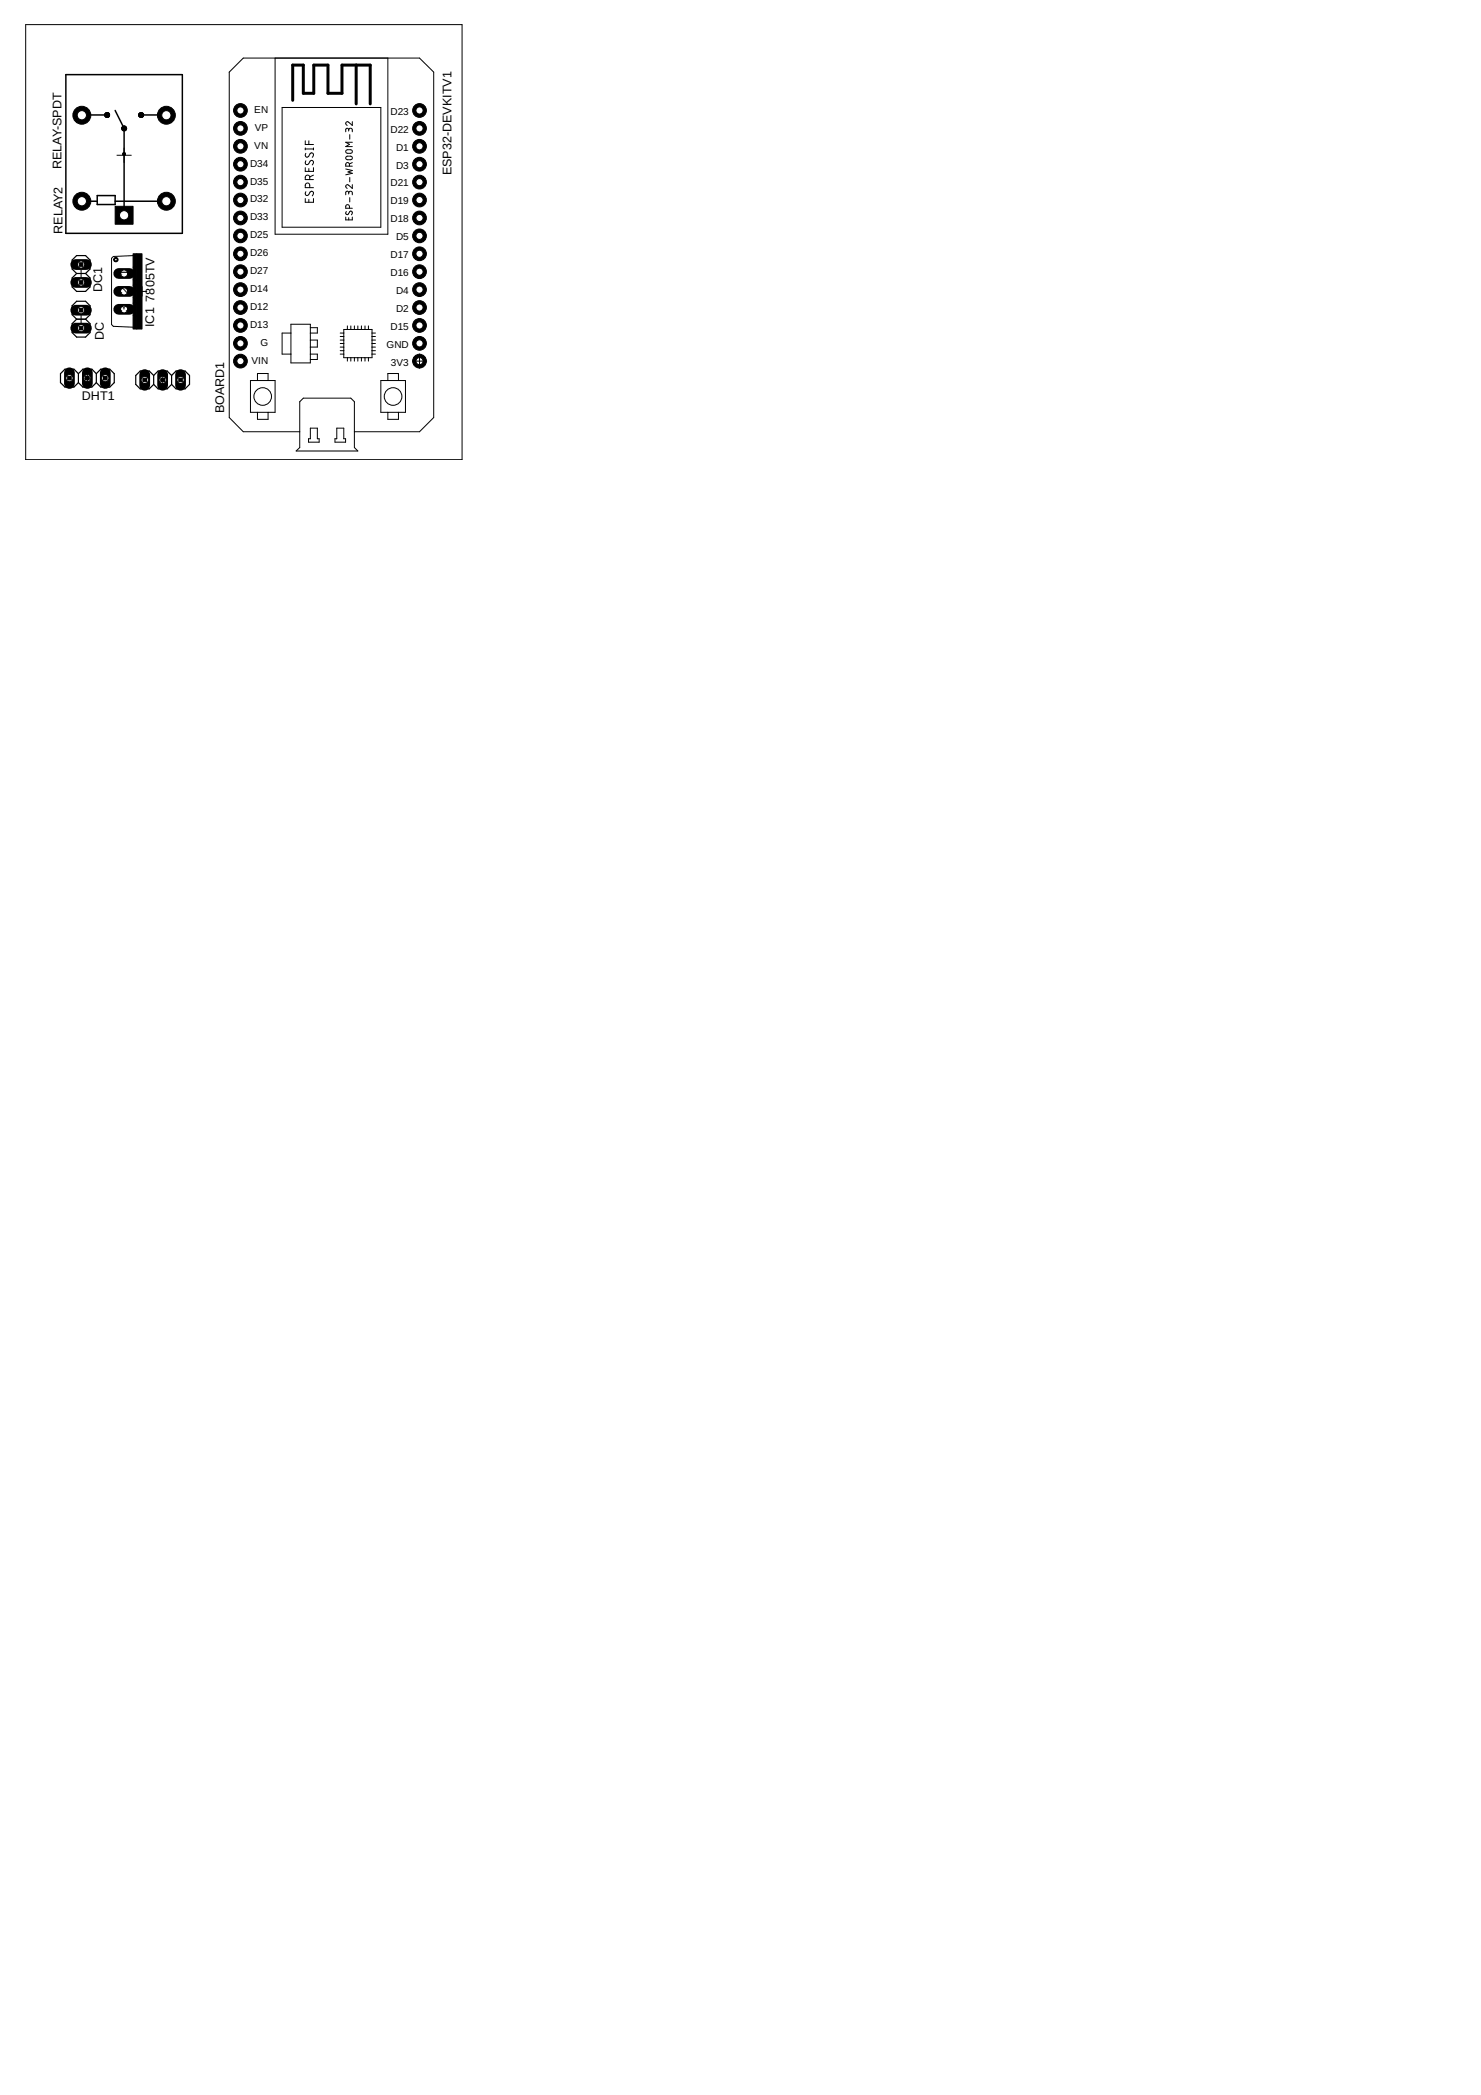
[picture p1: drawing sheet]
<svg xmlns="http://www.w3.org/2000/svg" width="210mm" height="297mm" viewBox="0 0 210 297" stroke-linecap="round" stroke-linejoin="round" font-family="sans-serif">
<circle cx="59.5" cy="51.2" r=".97" fill="#000" stroke="#000" stroke-width=".14"/>
<circle cx="59.5" cy="51.2" r=".51" fill="#fff" stroke="#000" stroke-width=".14"/>
<circle cx="59.5" cy="48.7" r=".97" fill="#000" stroke="#000" stroke-width=".14"/>
<circle cx="59.5" cy="48.7" r=".51" fill="#fff" stroke="#000" stroke-width=".14"/>
<circle cx="59.5" cy="46.1" r=".97" fill="#000" stroke="#000" stroke-width=".14"/>
<circle cx="59.5" cy="46.1" r=".51" fill="#fff" stroke="#000" stroke-width=".14"/>
<circle cx="59.5" cy="43.6" r=".97" fill="#000" stroke="#000" stroke-width=".14"/>
<circle cx="59.5" cy="43.6" r=".51" fill="#fff" stroke="#000" stroke-width=".14"/>
<circle cx="59.5" cy="41.1" r=".97" fill="#000" stroke="#000" stroke-width=".14"/>
<circle cx="59.5" cy="41.1" r=".51" fill="#fff" stroke="#000" stroke-width=".14"/>
<circle cx="59.5" cy="38.5" r=".97" fill="#000" stroke="#000" stroke-width=".14"/>
<circle cx="59.5" cy="38.5" r=".51" fill="#fff" stroke="#000" stroke-width=".14"/>
<circle cx="59.5" cy="36" r=".97" fill="#000" stroke="#000" stroke-width=".14"/>
<circle cx="59.5" cy="36" r=".51" fill="#fff" stroke="#000" stroke-width=".14"/>
<circle cx="59.5" cy="33.4" r=".97" fill="#000" stroke="#000" stroke-width=".14"/>
<circle cx="59.5" cy="33.4" r=".51" fill="#fff" stroke="#000" stroke-width=".14"/>
<circle cx="59.5" cy="30.9" r=".97" fill="#000" stroke="#000" stroke-width=".14"/>
<circle cx="59.5" cy="30.9" r=".51" fill="#fff" stroke="#000" stroke-width=".14"/>
<circle cx="59.5" cy="28.4" r=".97" fill="#000" stroke="#000" stroke-width=".14"/>
<circle cx="59.5" cy="28.4" r=".51" fill="#fff" stroke="#000" stroke-width=".14"/>
<circle cx="59.5" cy="25.8" r=".97" fill="#000" stroke="#000" stroke-width=".14"/>
<circle cx="59.5" cy="25.8" r=".51" fill="#fff" stroke="#000" stroke-width=".14"/>
<circle cx="59.5" cy="23.3" r=".97" fill="#000" stroke="#000" stroke-width=".14"/>
<circle cx="59.5" cy="23.3" r=".51" fill="#fff" stroke="#000" stroke-width=".14"/>
<circle cx="59.5" cy="20.7" r=".97" fill="#000" stroke="#000" stroke-width=".14"/>
<circle cx="59.5" cy="20.7" r=".51" fill="#fff" stroke="#000" stroke-width=".14"/>
<circle cx="59.5" cy="18.2" r=".97" fill="#000" stroke="#000" stroke-width=".14"/>
<circle cx="59.5" cy="18.2" r=".51" fill="#fff" stroke="#000" stroke-width=".14"/>
<circle cx="59.5" cy="15.7" r=".97" fill="#000" stroke="#000" stroke-width=".14"/>
<circle cx="59.5" cy="15.7" r=".51" fill="#fff" stroke="#000" stroke-width=".14"/>
<circle cx="34.1" cy="51.2" r=".97" fill="#000" stroke="#000" stroke-width=".14"/>
<circle cx="34.1" cy="51.2" r=".51" fill="#fff" stroke="#000" stroke-width=".14"/>
<circle cx="34.1" cy="48.7" r=".97" fill="#000" stroke="#000" stroke-width=".14"/>
<circle cx="34.1" cy="48.7" r=".51" fill="#fff" stroke="#000" stroke-width=".14"/>
<circle cx="34.1" cy="46.1" r=".97" fill="#000" stroke="#000" stroke-width=".14"/>
<circle cx="34.1" cy="46.1" r=".51" fill="#fff" stroke="#000" stroke-width=".14"/>
<circle cx="34.1" cy="43.6" r=".97" fill="#000" stroke="#000" stroke-width=".14"/>
<circle cx="34.1" cy="43.6" r=".51" fill="#fff" stroke="#000" stroke-width=".14"/>
<circle cx="34.1" cy="41.1" r=".97" fill="#000" stroke="#000" stroke-width=".14"/>
<circle cx="34.1" cy="41.1" r=".51" fill="#fff" stroke="#000" stroke-width=".14"/>
<circle cx="34.1" cy="38.5" r=".97" fill="#000" stroke="#000" stroke-width=".14"/>
<circle cx="34.1" cy="38.5" r=".51" fill="#fff" stroke="#000" stroke-width=".14"/>
<circle cx="34.1" cy="36" r=".97" fill="#000" stroke="#000" stroke-width=".14"/>
<circle cx="34.1" cy="36" r=".51" fill="#fff" stroke="#000" stroke-width=".14"/>
<circle cx="34.1" cy="33.4" r=".97" fill="#000" stroke="#000" stroke-width=".14"/>
<circle cx="34.1" cy="33.4" r=".51" fill="#fff" stroke="#000" stroke-width=".14"/>
<circle cx="34.1" cy="30.9" r=".97" fill="#000" stroke="#000" stroke-width=".14"/>
<circle cx="34.1" cy="30.9" r=".51" fill="#fff" stroke="#000" stroke-width=".14"/>
<circle cx="34.1" cy="28.4" r=".97" fill="#000" stroke="#000" stroke-width=".14"/>
<circle cx="34.1" cy="28.4" r=".51" fill="#fff" stroke="#000" stroke-width=".14"/>
<circle cx="34.1" cy="25.8" r=".97" fill="#000" stroke="#000" stroke-width=".14"/>
<circle cx="34.1" cy="25.8" r=".51" fill="#fff" stroke="#000" stroke-width=".14"/>
<circle cx="34.1" cy="23.3" r=".97" fill="#000" stroke="#000" stroke-width=".14"/>
<circle cx="34.1" cy="23.3" r=".51" fill="#fff" stroke="#000" stroke-width=".14"/>
<circle cx="34.1" cy="20.7" r=".97" fill="#000" stroke="#000" stroke-width=".14"/>
<circle cx="34.1" cy="20.7" r=".51" fill="#fff" stroke="#000" stroke-width=".14"/>
<circle cx="34.1" cy="18.2" r=".97" fill="#000" stroke="#000" stroke-width=".14"/>
<circle cx="34.1" cy="18.2" r=".51" fill="#fff" stroke="#000" stroke-width=".14"/>
<circle cx="34.1" cy="15.7" r=".97" fill="#000" stroke="#000" stroke-width=".14"/>
<circle cx="34.1" cy="15.7" r=".51" fill="#fff" stroke="#000" stroke-width=".14"/>
<path d="M16.8 38.8h1.6" fill="none" stroke="#000" stroke-width="1.5"/>
<circle cx="17.6" cy="38.8" r=".51" fill="#fff" stroke="#000" stroke-width=".14"/>
<path d="M16.8 41.3h1.6" fill="none" stroke="#000" stroke-width="1.5"/>
<circle cx="17.6" cy="41.3" r=".51" fill="#fff" stroke="#000" stroke-width=".14"/>
<path d="M16.8 43.9h1.6" fill="none" stroke="#000" stroke-width="1.5"/>
<circle cx="17.6" cy="43.9" r=".51" fill="#fff" stroke="#000" stroke-width=".14"/>
<path d="M20.5 53.1v1.5" fill="none" stroke="#000" stroke-width="1.5"/>
<circle cx="20.5" cy="53.9" r=".51" fill="#fff" stroke="#000" stroke-width=".14"/>
<path d="M23.1 53.1v1.5" fill="none" stroke="#000" stroke-width="1.5"/>
<circle cx="23.1" cy="53.9" r=".51" fill="#fff" stroke="#000" stroke-width=".14"/>
<path d="M25.6 53.1v1.5" fill="none" stroke="#000" stroke-width="1.5"/>
<circle cx="25.6" cy="53.9" r=".51" fill="#fff" stroke="#000" stroke-width=".14"/>
<path d="M10.7 44h1.6" fill="none" stroke="#000" stroke-width="1.5"/>
<circle cx="11.5" cy="44" r=".51" fill="#fff" stroke="#000" stroke-width=".14"/>
<path d="M10.7 46.5h1.6" fill="none" stroke="#000" stroke-width="1.5"/>
<circle cx="11.5" cy="46.5" r=".51" fill="#fff" stroke="#000" stroke-width=".14"/>
<path d="M16.3 29.3h2.6v2.5h-2.6z" fill="#000" stroke="#000" stroke-width=".14"/>
<circle cx="17.6" cy="30.5" r=".66" fill="#fff" stroke="#000" stroke-width=".14"/>
<circle cx="23.6" cy="28.5" r="1.27" fill="#000" stroke="#000" stroke-width=".14"/>
<circle cx="23.6" cy="28.5" r=".66" fill="#fff" stroke="#000" stroke-width=".14"/>
<circle cx="23.6" cy="16.3" r="1.27" fill="#000" stroke="#000" stroke-width=".14"/>
<circle cx="23.6" cy="16.3" r=".66" fill="#fff" stroke="#000" stroke-width=".14"/>
<circle cx="11.6" cy="16.3" r="1.27" fill="#000" stroke="#000" stroke-width=".14"/>
<circle cx="11.6" cy="16.3" r=".66" fill="#fff" stroke="#000" stroke-width=".14"/>
<circle cx="11.6" cy="28.5" r="1.27" fill="#000" stroke="#000" stroke-width=".14"/>
<circle cx="11.6" cy="28.5" r=".66" fill="#fff" stroke="#000" stroke-width=".14"/>
<path d="M10.7 37.5h1.6" fill="none" stroke="#000" stroke-width="1.5"/>
<circle cx="11.5" cy="37.5" r=".51" fill="#fff" stroke="#000" stroke-width=".14"/>
<path d="M10.7 40h1.6" fill="none" stroke="#000" stroke-width="1.5"/>
<circle cx="11.5" cy="40" r=".51" fill="#fff" stroke="#000" stroke-width=".14"/>
<path d="M14.9 52.9v1.5" fill="none" stroke="#000" stroke-width="1.5"/>
<circle cx="14.9" cy="53.6" r=".51" fill="#fff" stroke="#000" stroke-width=".14"/>
<path d="M12.4 52.9v1.5" fill="none" stroke="#000" stroke-width="1.5"/>
<circle cx="12.4" cy="53.6" r=".51" fill="#fff" stroke="#000" stroke-width=".14"/>
<path d="M9.8 52.9v1.5" fill="none" stroke="#000" stroke-width="1.5"/>
<circle cx="9.8" cy="53.6" r=".51" fill="#fff" stroke="#000" stroke-width=".14"/>
<g fill="none" stroke="#000" stroke-width=".14">
<path d="M3.6 3.5h61.9v61.7h-61.9zM39 8.2v25h16v-25M40 15.2h14v17h-14zM43.3 20v.5h1.1M43.8 20v.5M49.4 18.4a.25 .25 0 0 1 .3-.2 .25 .25 0 0 1 .2 .2v.3M49.4 18.6l-.1-.4h-.2l-.1 .5M49.6 19.1v.6M49.9 17.3v.5l-.5-.5a.26 .26 0 0 0-.4 .1 .26 .26 0 0 0 .2 .4M11 38.8h1M11.4 39.9l.1 .1M11.5 38.2v1.1"/>
<path d="M16.6 22h2M17.6 21v2M19 36.2l-2.9 .2-.3 .2v9.4l.3 .3 2.9 .1M43.3 23.8v.5h1.1v-.5M43.3 28.2v.5h1.1v-.5M43.3 21v.3M43.3 21.1h1.1M43.3 27.2v.4l.2 .1 .3-.1 .1-.4a.29 .29 0 0 1 .5 0 .29 .29 0 0 1-.1 .4v.2M43.3 22.8v.4l.2 .1 .3-.1 .1-.3a.29 .29 0 0 1 .5-.1 .29 .29 0 0 1-.1 .5v.1M43.3 21.7a.3 .3 0 0 0 0 .5 .3 .3 0 0 0 .5 0l.1-.4a.29 .29 0 0 1 .5 0 .29 .29 0 0 1-.1 .4v.1M43.8 23.9v.4M43.8 28.3v.4"/>
<path d="M43.9 26.6v-.3a.32 .32 0 0 0-.3-.4 .32 .32 0 0 0-.3 .4v.3h1.1M43.9 25.5v-.4a.32 .32 0 0 0-.3-.3 .32 .32 0 0 0-.3 .3v.4h1.1M44.4 21v.3M44.4 24.8l-.5 .3M49 30.8v.4h.9v-.4M49 24l.9 .2-.6 .2 .6 .2-.9 .2M49.1 22.2l.6-.1a.25 .25 0 0 1 .2 .3 .25 .25 0 0 1-.2 .2h-.6a.25 .25 0 0 1 0-.4zM49.1 21.3l.6-.1a.25 .25 0 0 1 .2 .3 .25 .25 0 0 1-.2 .2h-.6a.25 .25 0 0 1 0-.4zM49.1 30l-.1 .3 .2 .1 .4-.4a.21 .21 0 0 1 .3 .1l-.1 .4M49.4 27.4a.25 .25 0 0 1 .3-.3 .25 .25 0 0 1 .2 .3v.2M49.4 27.5v-.3l-.2-.1-.2 .1v.4M49.4 30.9v.3"/>
<path d="M49.5 29.5l-.1-.4-.2-.1-.2 .1v.4h.9M49.5 23.6l-.1-.5h-.3l-.1 .5h.9M49.6 25.2v.6M49.6 28v.6M49.9 26.2v.5l-.5-.4a.26 .26 0 0 0-.4 0 .26 .26 0 0 0 .2 .4M49.9 23.1l-.4 .1M49.9 20.2h-.9l.5 .3-.5 .3h.9M10.9 45.3h1.1M11.5 44.7v1.1M11.9 53.6h1M12.4 53.1v1.1M19.5 41.3h1.3"/>
<path d="M20.1 40.6v1.4M22.7 53.9h.7M23.1 53.5v.7M35.5 54h3.5v4.5h-3.5zM36.5 54v-1h1.5v1M36.5 58.5v1h1.5v-1M41.2 46h2.8v5.5h-2.8zM41.2 47.2h-1.2v3h1.2M42.5 57l.5-.5h6.7l.5 .5v6.5l.5 .4h-8.7l.5-.4zM44 46.5h1v.7h-1M44 48.2h1v1h-1M44 50.2h1v.8h-1"/>
<path d="M48.2 47.2h.5M48.2 50.2h.5M48.2 49.2h.5M48.2 48.2h.5M48.2 49.7h.5M48.2 48.7h.5M48.2 47.7h.5M48.7 46.7h4v4h-4zM49.2 46.2v.5M49.2 50.7v.5M49.7 46.2v.5M49.7 50.7v.5"/>
<path d="M50.2 46.2v.5M50.2 50.7v.5M50.7 46.2v.5M50.7 50.7v.5M51.2 46.2v.5M51.2 50.7v.5M51.7 46.2v.5M51.7 50.7v.5M52.2 46.2v.5M52.2 50.7v.5M52.7 47.2h.5M52.7 50.2h.5"/>
<path d="M52.7 49.2h.5M52.7 48.2h.5M52.7 49.7h.5M52.7 48.7h.5M52.7 47.7h.5M54 54h3.5v4.5h-3.5zM55 54v-1h1.5v1M55 58.5v1h1.5v-1M58.5 51.2h2M59.5 50.2v2M42.5 61.2h-8l-2-2v-49l2-2h25l2 2v49l-2 2h-9.3M44 60.7h1v1.5h.2v.5h-1.5v-.5h.3z"/>
<path d="M47.7 60.7h1v1.5h.3v.5h-1.5v-.5h.2z"/>
<circle cx="37.2" cy="56.2" r="1.25"/>
<circle cx="55.7" cy="56.2" r="1.25"/>
</g>
<path d="M41.5 14.2v-5h1.5v4h1.5v-4h2v4h2v-4h4v5.5M50.5 9.2v5.5" fill="none" stroke="#000" stroke-width=".42"/>
<g fill="#000" stroke="#000" stroke-width=".14">
<path d="M14.9 16.1a.36 .36 0 0 1 .6 0 .36 .36 0 0 1-.2 .6 .36 .36 0 0 1-.5-.4h.2l.1-.1a.15 .15 0 0 1 .2 .1 .15 .15 0 0 1-.1 .2 .15 .15 0 0 1-.2-.2h-.2z" fill-rule="evenodd"/>
<path d="M14.9 16.1a.36 .36 0 0 1 .6 0 .36 .36 0 0 1-.2 .6 .36 .36 0 0 1-.5-.4h.2l.1-.1a.15 .15 0 0 1 .2 .1 .15 .15 0 0 1-.1 .2 .15 .15 0 0 1-.2-.2h-.2z" fill-rule="evenodd"/>
<path d="M14.9 16.1a.36 .36 0 0 1 .6 0 .36 .36 0 0 1-.2 .6 .36 .36 0 0 1-.5-.4h.2l.1-.1a.15 .15 0 0 1 .2 .1 .15 .15 0 0 1-.1 .2 .15 .15 0 0 1-.2-.2h-.2z" fill-rule="evenodd"/>
<path d="M17.3 18a.36 .36 0 0 1 .6 0 .36 .36 0 0 1-.2 .6 .36 .36 0 0 1-.5-.4h.2l.2-.1a.15 .15 0 0 1 .1 .1 .15 .15 0 0 1-.1 .2 .15 .15 0 0 1-.2-.2h-.2z" fill-rule="evenodd"/>
<path d="M17.3 18a.36 .36 0 0 1 .6 0 .36 .36 0 0 1-.2 .6 .36 .36 0 0 1-.5-.4h.2l.2-.1a.15 .15 0 0 1 .1 .1 .15 .15 0 0 1-.1 .2 .15 .15 0 0 1-.2-.2h-.2z" fill-rule="evenodd"/>
<path d="M19.7 16.1a.36 .36 0 0 1 .6 0 .36 .36 0 0 1-.2 .5 .36 .36 0 0 1-.5-.3h.3v-.1a.15 .15 0 0 1 .2 0 .15 .15 0 0 1 0 .2 .15 .15 0 0 1-.2 0v-.1h-.3z" fill-rule="evenodd"/>
<path d="M19.7 16.1a.36 .36 0 0 1 .6 0 .36 .36 0 0 1-.2 .5 .36 .36 0 0 1-.5-.3h.3v-.1a.15 .15 0 0 1 .2 0 .15 .15 0 0 1 0 .2 .15 .15 0 0 1-.2 0v-.1h-.3z" fill-rule="evenodd"/>
<path d="M19.7 16.1a.36 .36 0 0 1 .6 0 .36 .36 0 0 1-.2 .5 .36 .36 0 0 1-.5-.3h.3v-.1a.15 .15 0 0 1 .2 0 .15 .15 0 0 1 0 .2 .15 .15 0 0 1-.2 0v-.1h-.3z" fill-rule="evenodd"/>
<path d="M16.3 36.5a.32 .32 0 0 1 .4 .2 .32 .32 0 0 1-.2 .4 .32 .32 0 0 1-.4-.3h.1a.19 .19 0 0 1 .3-.2 .19 .19 0 0 1 .1 .3 .19 .19 0 0 1-.3 .1l-.1-.2h-.1z" fill-rule="evenodd"/>
<circle cx="17.6" cy="21.8" r=".2"/>
</g>
<g fill="#000" stroke="#000" stroke-width=".14">
<path d="M11.2 37.3h.5v.5h-.5zM11.2 39.8h.5v.5h-.5zM18.9 36h.5v1.9h-.5zM18.9 39.7h.5v.7h-.5zM18.9 37.9h.5v1.8h-.5zM19.4 36h.7v10.7h-.7zM9.6 53.4h.5v.5h-.5zM11.2 43.7h.5v.5h-.5zM11.2 46.3h.5v.5h-.5zM12.1 53.4h.5v.5h-.5zM14.7 53.4h.5v.5h-.5zM18.9 42.2h.5v.8h-.5z"/>
<path d="M18.9 44.7h.5v2h-.5zM18.9 40.4h.5v1.8h-.5zM18.9 43h.5v1.7h-.5zM20.3 53.6h.5v.5h-.5zM22.8 53.6h.5v.5h-.5zM25.3 53.6h.5v.5h-.5z"/>
</g>
<g fill="none" stroke="#000" stroke-width=".17">
<path d="M10.9 38.8l-.7-.7v-1.2l.7-.7h1.2l.7 .7v1.2l-.7 .7M10.9 38.8l-.7 .6v1.3l.7 .6h1.2l.7-.6v-1.3l-.7-.6M10.9 38.8h1.2M10.9 45.3l-.7-.7v-1.3l.7-.6h1.2l.7 .6v1.3l-.7 .7M10.9 45.3l-.7 .6v1.3l.7 .6h1.2l.7-.6v-1.3l-.7-.6M10.9 45.3h1.2M11.1 53l-.6-.7h-1.3l-.6 .7v1.3l.6 .6h1.3l.6-.6M11.1 54.3l.6 .6h1.3l.7-.6M11.1 53v1.3M11.1 53l.6-.7h1.3l.7 .7M13.7 53l.6-.7h1.3l.6 .7v1.3l-.6 .6h-1.3l-.6-.6M13.7 53v1.3"/>
<path d="M21.8 53.2l-.7-.6h-1.2l-.7 .6v1.3l.7 .6h1.2l.7-.6M21.8 53.2l.6-.6h1.3l.6 .6M21.8 53.2v1.3M21.8 54.5l.6 .6h1.3l.6-.6M24.3 53.2l.7-.6h1.2l.7 .6v1.3l-.7 .6h-1.2l-.7-.6M24.3 53.2v1.3"/>
</g>
<path d="M9.3 10.6h16.5v22.5h-16.5zM12.6 16.3h2.6M16.3 15.7l1.3 2.5v11.4M20 16.3h2.5M12.5 28.5h1.3M13.8 27.7h2.5v1.3h-2.5zM16.3 28.5h6.4" fill="none" stroke="#000" stroke-width=".21"/>
<g font-size="1.8">
<text x="8.7" y="24" transform="rotate(-90 8.7 24)">RELAY-SPDT</text>
<text x="64" y="24.9" transform="rotate(-90 64 24.9)">ESP32-DEVKITV1</text>
<text x="8.8" y="33.1" transform="rotate(-90 8.8 33.1)">RELAY2</text>
<text x="14.5" y="41.4" transform="rotate(-90 14.5 41.4)">DC1</text>
<text x="18.2" y="41.7" transform="rotate(-90 18.2 41.7)">2</text>
<text x="18.2" y="39.1" transform="rotate(-90 18.2 39.1)">1</text>
<text x="18.2" y="44.2" transform="rotate(-90 18.2 44.2)">3</text>
<text x="21.8" y="46.4" transform="rotate(-90 21.8 46.4)">IC1</text>
<text x="21.9" y="42.8" transform="rotate(-90 21.9 42.8)">7805TV</text>
<text x="14.7" y="48.3" transform="rotate(-90 14.7 48.3)">DC</text>
<text x="11.6" y="56.7">DHT1</text>
<text x="31.8" y="58.6" transform="rotate(-90 31.8 58.6)">BOARD1</text>
</g>
<g font-size="1.4">
<text x="36" y="16">EN</text>
<text x="55.3" y="16.3">D23</text>
<text x="35.4" y="23.6">D34</text>
<text x="36" y="21.1">VN</text>
<text x="36.1" y="18.6">VP</text>
<text x="55.3" y="18.8">D22</text>
<text x="56.1" y="23.9">D3</text>
<text x="56.1" y="21.4">D1</text>
<text x="35.4" y="28.7">D32</text>
<text x="35.4" y="26.2">D35</text>
<text x="55.3" y="29">D19</text>
<text x="55.3" y="26.4">D21</text>
<text x="35.4" y="33.8">D25</text>
<text x="35.4" y="31.2">D33</text>
<text x="55.3" y="31.5">D18</text>
<text x="56.1" y="34.1">D5</text>
<text x="35.4" y="41.4">D14</text>
<text x="35.4" y="38.9">D27</text>
<text x="35.4" y="36.3">D26</text>
<text x="55.3" y="39.1">D16</text>
<text x="55.3" y="36.6">D17</text>
<text x="56.1" y="41.7">D4</text>
<text x="35.4" y="46.5">D13</text>
<text x="35.4" y="43.9">D12</text>
<text x="55.3" y="46.8">D15</text>
<text x="56.1" y="44.2">D2</text>
<text x="35.6" y="51.6">VIN</text>
<text x="36.9" y="49">G</text>
<text x="54.8" y="49.3">GND</text>
<text x="55.4" y="51.8">3V3</text>
</g>
</svg>
